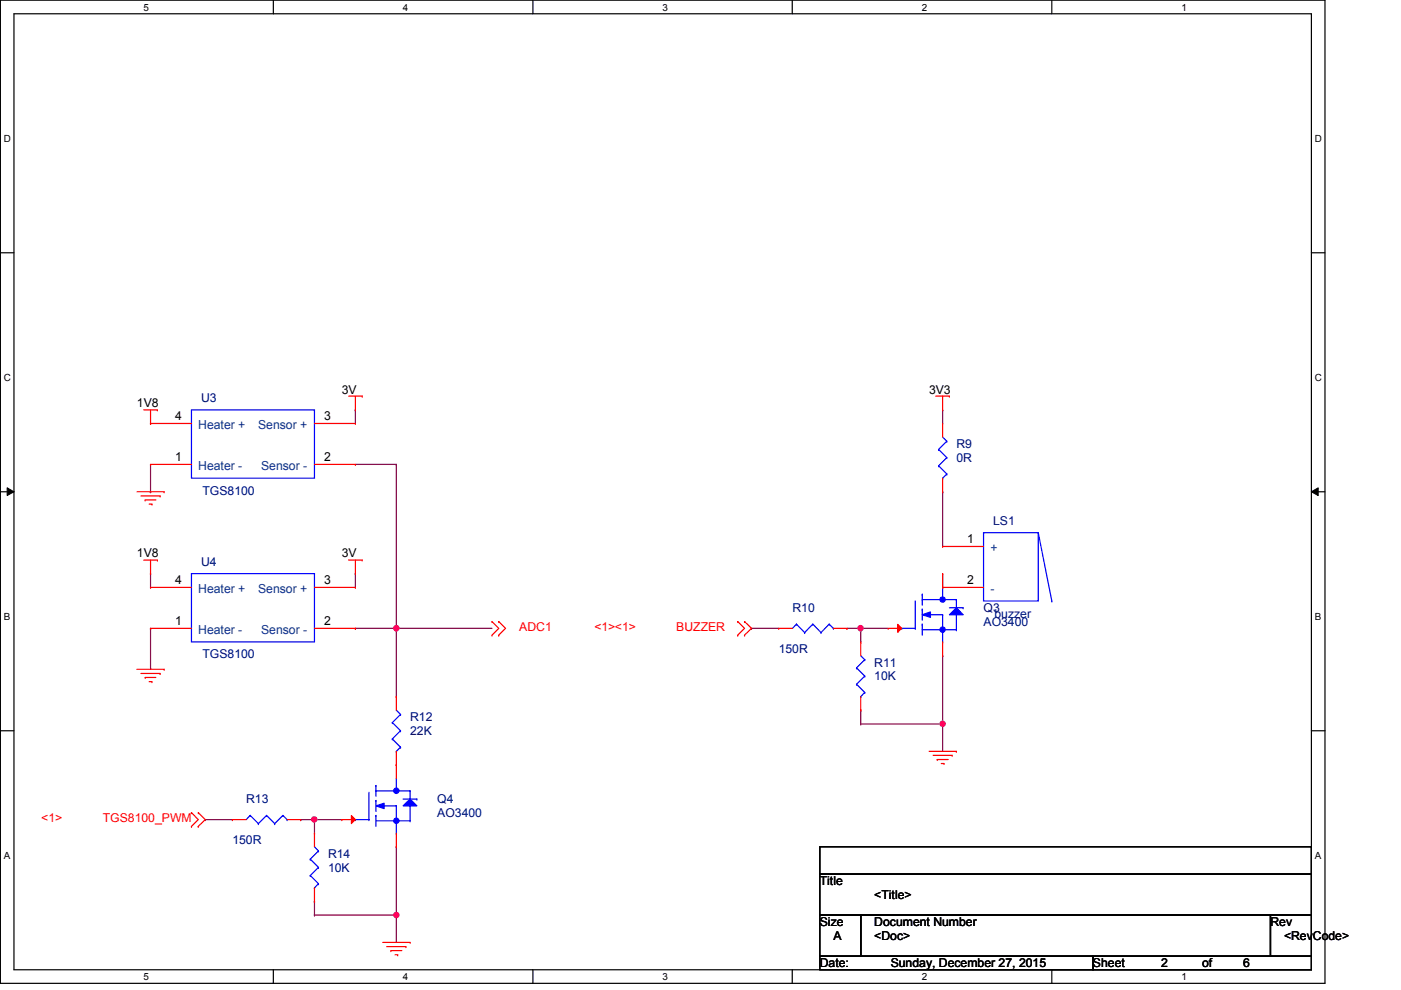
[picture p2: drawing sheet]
<svg xmlns="http://www.w3.org/2000/svg" width="297mm" height="210mm" viewBox="0 0 297 210" stroke-linecap="round" stroke-linejoin="round" font-family="sans-serif">
<path d="M.1 0h280.8v208.5h-280.8zM3 2.9h275v202.7h-275z" fill="none" stroke="#000" stroke-width=".25"/>
<g fill="#fff">
<path d="M30.4 .3h1.2v2.4h-1.2z"/>
<path d="M30.4 205.9h1.2v2.3h-1.2z"/>
</g>
<path d="M58 0v2.9M58 205.6v2.9" fill="none" stroke="#000" stroke-width=".25"/>
<g fill="#fff">
<path d="M85.4 .3h1.2v2.4h-1.2z"/>
<path d="M85.4 205.9h1.2v2.3h-1.2z"/>
</g>
<path d="M113 0v2.9M113 205.6v2.9" fill="none" stroke="#000" stroke-width=".25"/>
<g fill="#fff">
<path d="M140.5 .3h1.1v2.4h-1.1z"/>
<path d="M140.5 205.9h1.1v2.3h-1.1z"/>
</g>
<path d="M168 0v2.9M168 205.6v2.9" fill="none" stroke="#000" stroke-width=".25"/>
<g fill="#fff">
<path d="M195.4 .3h1.2v2.4h-1.2z"/>
<path d="M195.4 205.9h1.2v2.3h-1.2z"/>
</g>
<path d="M223 0v2.9M223 205.6v2.9" fill="none" stroke="#000" stroke-width=".25"/>
<g fill="#fff">
<path d="M250.5 .3h1.1v2.4h-1.1z"/>
<path d="M250.5 205.9h1.1v2.3h-1.1z"/>
<path d="M.8 28.2h1.5v2.4h-1.5z"/>
<path d="M278.8 28.2h1.4v2.4h-1.4z"/>
<path d="M.8 78.9h1.5v2.3h-1.5z"/>
<path d="M278.8 78.9h1.4v2.3h-1.4z"/>
</g>
<path d="M.1 53.6h2.9M278 53.6h2.9" fill="none" stroke="#000" stroke-width=".25"/>
<g fill="#fff">
<path d="M.8 129.6h1.4v2.3h-1.4z"/>
<path d="M278.8 129.6h1.3v2.3h-1.3z"/>
</g>
<path d="M.1 104.3h2.9M278 104.3h2.9" fill="none" stroke="#000" stroke-width=".25"/>
<path d="M1.5 103.4l1.5 .9-1.5 .8zM278 104.3l1.5-.9v1.7z" fill="#000"/>
<path d="M1.5 103.4l1.5 .9-1.5 .8zM278 104.3l1.5-.9v1.7z" fill="none" stroke="#000" stroke-width=".21"/>
<g fill="#fff">
<path d="M.8 180.3h1.4v2.3h-1.4z"/>
<path d="M278.8 180.3h1.3v2.3h-1.3z"/>
</g>
<path d="M.1 154.9h2.9M278 154.9h2.9" fill="none" stroke="#000" stroke-width=".25"/>
<g fill="none" stroke="#800040" stroke-width=".25">
<path d="M31.9 121.6h.1M31.9 133.2h.1M31.9 121.6v2.9M31.9 133.2v8.7M75.3 121.6h.1M75.3 121.6v2.9M63.8 173.8h.1M63.8 173.8h2.9M84 179.5h.1M84 179.5v14.5h-17.3M66.7 191.1h.1M66.7 194h.1"/>
<path d="M66.7 191.1v2.9"/>
</g>
<circle cx="84" cy="194" r=".56" fill="#f0f"/>
<circle cx="84" cy="194" r=".56" fill="none" stroke="#f0f" stroke-width=".25"/>
<path d="M75.3 133.2h.1M75.3 133.2h29M84 133.2h.1M84 133.2v14.5M43.5 173.8h.1M43.5 173.8h5.8M66.7 173.8h.1M66.7 173.8v2.9M84 194h.1M84 194v5.8" fill="none" stroke="#800040" stroke-width=".25"/>
<circle cx="66.6" cy="173.7" r=".56" fill="#f0f"/>
<circle cx="66.6" cy="173.7" r=".56" fill="none" stroke="#f0f" stroke-width=".25"/>
<path d="M179.6 133.2h.1M179.6 133.2h2.9M66.7 173.8h.1M66.7 173.8h5.8" fill="none" stroke="#800040" stroke-width=".25"/>
<circle cx="182.4" cy="133.2" r=".56" fill="#f0f"/>
<circle cx="182.4" cy="133.2" r=".56" fill="none" stroke="#f0f" stroke-width=".25"/>
<path d="M199.9 139h.1M199.9 139v20.3M182.5 150.6h.1M182.5 153.5h.1M182.5 150.6v2.9M182.5 153.5h17.4M199.9 153.5h.1" fill="none" stroke="#800040" stroke-width=".25"/>
<circle cx="199.8" cy="153.5" r=".56" fill="#f0f"/>
<circle cx="199.8" cy="153.5" r=".56" fill="none" stroke="#f0f" stroke-width=".25"/>
<g fill="none" stroke="#800040" stroke-width=".25">
<path d="M31.9 98.5v5.8M75.3 86.9h.1M75.3 86.9v2.9M75.3 98.5h8.7M84 98.5h.1M84 98.5v34.7M199.9 86.9h.1M199.9 86.9v2.9M31.9 104.3h.1M199.9 104.3h.1M199.9 104.3v11.6M84 133.2h.1"/>
<path d="M159.3 133.2h.1M159.3 133.2h5.8M182.5 133.2h.1M182.5 133.2h5.8M182.5 133.2v2.9"/>
</g>
<circle cx="84" cy="133.2" r=".56" fill="#f0f"/>
<circle cx="84" cy="133.2" r=".56" fill="none" stroke="#f0f" stroke-width=".25"/>
<path d="M199.9 124.5h.1M199.9 121.6v2.9" fill="none" stroke="#800040" stroke-width=".25"/>
<g fill="none" stroke="#f00" stroke-width=".25">
<path d="M30.5 86.9h2.9M31.9 89.8h.1M31.9 86.9v2.9M33.4 86.9h.1M73.9 84h2.9M75.3 86.9h.1M75.3 84v2.9M76.8 84h.1M198.4 84h2.9M199.9 86.9h.1M199.9 84v2.9M201.3 84h.1"/>
<path d="M29 104.3h5.8M29.9 105.2h4M30.5 118.7h2.9M30.8 106h.1M30.8 106h2.3M31.6 106.9h.6M31.9 118.7v2.9M32.2 106.9h.1M33.4 118.7h.1M33.9 105.2h.1M34.8 104.3h.1M73.9 118.7h2.9"/>
<path d="M75.3 118.7v2.9M76.8 118.7h.1M31.9 121.6h.1M75.3 121.6h.1M104.3 134.7h.1M104.3 131.8h.1M104.3 131.8l1.4 1.4-1.4 1.5M105.7 134.7h.1M105.7 131.8h.1M105.7 131.8l1.5 1.4-1.5 1.5M156.4 131.8h.1M156.4 134.7h.1"/>
<path d="M156.4 131.8l1.5 1.4-1.5 1.5M157.9 134.7h.1M157.9 131.8h.1M157.9 131.8l1.4 1.4-1.4 1.5M29 141.9h5.8M29.9 142.8h4M30.8 143.6h.1M30.8 143.6h2.3M31.6 144.5h.6M32.2 144.5h.1M33.9 142.8h.1M34.8 141.9h.1"/>
<path d="M197 159.3h5.8M202.8 159.3h.1M40.6 172.3h.1M40.6 175.2h.1M40.6 172.3l1.4 1.5-1.4 1.4M42 175.2h.1M42 172.3h.1M42 172.3l1.5 1.5-1.5 1.4M197.8 160.1h4.1M198.7 161h.1M198.7 161h2.3M199.6 161.9h.5"/>
<path d="M200.1 161.9h.1M201.9 160.1h.1M81.1 199.8h5.8M86.9 199.8h.1M82 200.7h4.1M82.9 201.5h.1M82.9 201.5h2.3M83.7 202.4h.6M84.3 202.4h.1M86.1 200.7h.1"/>
</g>
<path d="M173.8 179.5h104.2v5.8h-104.2zM173.8 185.3h104.2v8.7h-104.2zM173.8 194h8.7v8.7h-8.7zM182.5 194h86.9v8.7h-86.9zM269.4 194h8.6v8.7h-8.6zM173.8 202.7h57.9v2.9h-57.9zM231.7 202.7h46.3v2.9h-46.3z" fill="none" stroke="#000" stroke-width=".25"/>
<path d="M201.3 130.3l1.5-1.4 1.4 1.4z" fill="#00f"/>
<g fill="none" stroke="#00f" stroke-width=".25">
<path d="M191.2 133.2h.1M191.2 133.2h2.9M194.1 133.2h.1M194.1 127.4v5.8M195.5 132.3h.1M195.5 129.2h.1M195.5 126h.1M195.5 127.1h.1M195.5 126v2.3M195.5 129.2v2.3M195.5 132.3v2.4M195.5 133.5h7.3"/>
<path d="M195.5 127.1h7.3M197 130.3h2.9M199.9 127.1h.1M199.9 130.3h.1M199.9 136.1h.1M199.9 124.5v2.6M199.9 130.3v5.8M201.3 130.3l1.5-1.4 1.4 1.4zM201.3 128.9h2.9M202.8 133.5h.1M202.8 130.3h.1M202.8 127.1h.1"/>
<path d="M202.8 127.1v1.8M202.8 130.3v3.2M204.2 128.9h.1"/>
</g>
<circle cx="199.8" cy="127.1" r=".56" fill="#00f"/>
<circle cx="199.8" cy="127.1" r=".56" fill="none" stroke="#00f" stroke-width=".25"/>
<circle cx="199.8" cy="133.5" r=".56" fill="#00f"/>
<circle cx="199.8" cy="133.5" r=".56" fill="none" stroke="#00f" stroke-width=".25"/>
<path d="M195.5 130.3l1.8-.5v1.1z" fill="#00f"/>
<path d="M195.5 130.3l1.8-.5v1.1z" fill="none" stroke="#00f" stroke-width=".25"/>
<path d="M199.9 121.6h.1M199.9 121.6v2.9" fill="none" stroke="#f00" stroke-width=".25"/>
<path d="M190.3 132.4l.9 .8-.9 .9z" fill="#f00"/>
<g fill="none" stroke="#f00" stroke-width=".25">
<path d="M31.9 133.2h.1M31.9 124.5h.1M31.9 133.2h8.7M31.9 124.5h8.7M66.7 133.2h8.6M66.7 124.5h8.6M75.3 133.2h.1M75.3 124.5h.1M165.1 133.2h.1M165.1 133.2h2.9M176.7 133.2h2.9M179.6 133.2h.1"/>
<path d="M182.5 136.1h.1M182.5 136.1v2.9M188.3 133.2h.1M188.3 133.2h2.9M190.3 132.4l.9 .8-.9 .9zM199.9 139h.1M199.9 136.1v2.9M182.5 150.6h.1M182.5 147.7v2.9"/>
</g>
<g fill="none" stroke="#00f" stroke-width=".25">
<path d="M40.6 121.6h26.1v14.5h-26.1zM168.9 132.3h.1M168.9 132.3l-.9 .9M168.9 132.3l1.7 1.8M170.6 134.1h.1M172.3 132.3h.1M172.3 132.3l-1.7 1.8M172.3 132.3l1.8 1.8M174.1 134.1h.1M175.8 132.3h.1M175.8 132.3l.9 .9M175.8 132.3l-1.7 1.8"/>
<path d="M176.7 133.2h.1M182.5 139l.8 .9M183.3 139.9h.1M183.3 139.9l-1.7 1.7M181.6 141.6h.1M181.6 145.1h.1M181.6 141.6l1.7 1.7M181.6 145.1l1.7 1.7M182.5 147.7h.1M183.3 143.3h.1M183.3 146.8h.1M183.3 143.3l-1.7 1.8"/>
<path d="M183.3 146.8l-.8 .9"/>
</g>
<path d="M85.5 170.9l1.4-1.5 1.5 1.5z" fill="#00f"/>
<g fill="none" stroke="#00f" stroke-width=".25">
<path d="M75.3 173.8h.1M75.3 173.8h2.9M78.2 173.8h.1M78.2 168v5.8M79.7 172.9h.1M79.7 169.7h.1M79.7 166.5h.1M79.7 167.7h.1M79.7 166.5v2.3M79.7 169.7v2.3M79.7 172.9v2.3M79.7 174h7.2"/>
<path d="M79.7 167.7h7.2M81.1 170.9h2.9M84 167.7h.1M84 170.9h.1M84 176.7h.1M84 165.1v2.6M84 170.9v5.8M85.5 170.9l1.4-1.5 1.5 1.5zM85.5 169.4h2.9M86.9 174h.1M86.9 170.9h.1M86.9 167.7h.1"/>
<path d="M86.9 167.7v1.7M86.9 170.9v3.1M88.4 169.4h.1"/>
</g>
<circle cx="84" cy="167.7" r=".56" fill="#00f"/>
<circle cx="84" cy="167.7" r=".56" fill="none" stroke="#00f" stroke-width=".25"/>
<circle cx="84" cy="174" r=".56" fill="#00f"/>
<circle cx="84" cy="174" r=".56" fill="none" stroke="#00f" stroke-width=".25"/>
<path d="M79.7 170.9l1.7-.6v1.1z" fill="#00f"/>
<path d="M79.7 170.9l1.7-.6v1.1z" fill="none" stroke="#00f" stroke-width=".25"/>
<path d="M84 162.2h.1M84 162.2v2.9" fill="none" stroke="#f00" stroke-width=".25"/>
<path d="M74.5 172.9l.8 .9-.8 .8z" fill="#f00"/>
<g fill="none" stroke="#f00" stroke-width=".25">
<path d="M31.9 98.5h.1M31.9 89.8h.1M31.9 98.5h8.7M31.9 89.8h8.7M66.7 98.5h8.6M66.7 89.8h8.6M75.3 98.5h.1M75.3 89.8h.1M199.9 89.8h.1M199.9 89.8v2.9M199.9 104.3h.1M199.9 115.9h.1"/>
<path d="M199.9 101.4v2.9M199.9 115.9h8.6M199.9 124.5h.1M199.9 124.5h8.6M84 147.7h.1M84 147.7v2.9M84 159.3v2.9M49.3 173.8h.1M49.3 173.8h2.9M60.9 173.8h2.9M63.8 173.8h.1M66.7 176.7h.1"/>
<path d="M66.7 176.7v2.8M72.5 173.8h.1M72.5 173.8h2.8M74.5 172.9l.8 .9-.8 .8zM84 179.5h.1M84 162.2h.1M84 176.7v2.8M66.7 191.1h.1M66.7 188.3v2.8"/>
</g>
<g fill="none" stroke="#00f" stroke-width=".25">
<path d="M40.6 86.9h26.1v14.5h-26.1zM199 95.3h.1M199 98.8h.1M199 95.3l1.7 1.7M199 98.8l1.7 1.7M199.9 92.7l.8 .9M200.7 93.6h.1M200.7 97h.1M200.7 93.6l-1.7 1.7M200.7 97l-1.7 1.8M199.9 101.4h.1M200.7 100.5h.1"/>
<path d="M200.7 100.5l-.8 .9M208.5 112.9h11.6v14.5h-11.6zM220.1 112.9l2.9 14.5M223 127.4h.1M83.2 153.2h.1M83.2 156.7h.1M83.2 153.2l1.7 1.7M83.2 156.7l1.7 1.7M84 159.3h.1M84 150.6l.9 .9M84.9 151.5h.1M84.9 154.9h.1"/>
<path d="M84.9 158.4h.1M84.9 151.5l-1.7 1.7M84.9 154.9l-1.7 1.8M84.9 158.4l-.9 .9M53 172.9h.1M53 172.9l-.8 .9M53 172.9l1.8 1.7M54.8 174.6h.1M56.5 172.9h.1M56.5 172.9l1.7 1.7M56.5 172.9l-1.7 1.7M58.2 174.6h.1"/>
<path d="M60 172.9h.1M60 172.9l-1.8 1.7M60 172.9l.9 .9M60.9 173.8h.1M66.7 179.5l.8 .9M65.8 182.2h.1M65.8 185.6h.1M65.8 182.2l1.7 1.7M65.8 185.6l1.7 1.8M66.7 188.3h.1M67.5 180.4h.1M67.5 183.9h.1"/>
<path d="M67.5 187.4h.1M67.5 180.4l-1.7 1.8M67.5 183.9l-1.7 1.7M67.5 187.4l-.8 .9"/>
</g>
<circle cx="84" cy="194" r=".56" fill="#f0f"/>
<circle cx="84" cy="194" r=".56" fill="none" stroke="#f0f" stroke-width=".25"/>
<circle cx="66.6" cy="173.7" r=".56" fill="#f0f"/>
<circle cx="66.6" cy="173.7" r=".56" fill="none" stroke="#f0f" stroke-width=".25"/>
<circle cx="182.4" cy="133.2" r=".56" fill="#f0f"/>
<circle cx="182.4" cy="133.2" r=".56" fill="none" stroke="#f0f" stroke-width=".25"/>
<circle cx="199.8" cy="153.5" r=".56" fill="#f0f"/>
<circle cx="199.8" cy="153.5" r=".56" fill="none" stroke="#f0f" stroke-width=".25"/>
<circle cx="84" cy="133.2" r=".56" fill="#f0f"/>
<circle cx="84" cy="133.2" r=".56" fill="none" stroke="#f0f" stroke-width=".25"/>
<g font-size="2.6">
<text x="72.5" y="83.4">3V</text>
<text x="197" y="83.4">3V3</text>
<text x="29" y="86.3">1V8</text>
<text x="37.1" y="89.2">4</text>
<text x="68.7" y="89.2">3</text>
<text x="37.1" y="97.8">1</text>
<text x="68.7" y="97.8">2</text>
<text x="29" y="118.2">1V8</text>
<text x="72.5" y="118.2">3V</text>
<text x="205.1" y="115.2">1</text>
<text x="37.1" y="123.9">4</text>
<text x="68.7" y="123.9">3</text>
<text x="205.1" y="123.9">2</text>
<text x="37.1" y="132.6">1</text>
<text x="68.7" y="132.6">2</text>
<text x="173.8" y="187.7">Title</text>
<text x="185.4" y="190.6">&lt;Title&gt;</text>
<text x="173.8" y="196.3">Size</text>
<text x="185.4" y="196.3">Document Number</text>
<text x="269.4" y="196.3">Rev</text>
<text x="176.7" y="199.3">A</text>
<text x="185.4" y="199.3">&lt;Doc&gt;</text>
<text x="272.2" y="199.3">&lt;RevCode&gt;</text>
<text x="173.8" y="205.1">Date:</text>
<text x="188.8" y="205.1">Sunday, December 27, 2015</text>
<text x="231.7" y="205.1">Sheet</text>
<text x="246.2" y="205.1">2</text>
<text x="254.9" y="205.1">of</text>
<text x="263.6" y="205.1">6</text>
</g>
<g font-size="2.6" fill="#000080">
<text x="42.6" y="85.2">U3</text>
<text x="202.8" y="95">R9</text>
<text x="202.8" y="97.9">0R</text>
<text x="42.9" y="104.9">TGS8100</text>
<text x="210.6" y="111.2">LS1</text>
<text x="42.6" y="119.9">U4</text>
<text x="168" y="129.8">R10</text>
<text x="208.5" y="129.8">Q3</text>
<text x="210.9" y="130.9">buzzer</text>
<text x="208.5" y="132.7">AO3400</text>
<text x="42.9" y="139.6">TGS8100</text>
<text x="165.1" y="138.4">150R</text>
<text x="185.4" y="141.4">R11</text>
<text x="185.4" y="144.2">10K</text>
<text x="86.9" y="152.9">R12</text>
<text x="86.9" y="155.8">22K</text>
<text x="52.2" y="170.3">R13</text>
<text x="92.7" y="170.3">Q4</text>
<text x="92.7" y="173.2">AO3400</text>
<text x="49.3" y="179">150R</text>
<text x="69.6" y="181.9">R14</text>
<text x="69.6" y="184.8">10K</text>
</g>
<g font-size="2.6" fill="#004080">
<text x="42" y="91">Heater +</text>
<text x="54.7" y="91">Sensor +</text>
<text x="42" y="99.7">Heater -</text>
<text x="55.4" y="99.7">Sensor -</text>
<text x="210" y="117.1">+</text>
<text x="42" y="125.7">Heater +</text>
<text x="54.7" y="125.7">Sensor +</text>
<text x="210" y="125.7">-</text>
<text x="42" y="134.4">Heater -</text>
<text x="55.4" y="134.4">Sensor -</text>
</g>
<g font-size="2.6" fill="#f00">
<text x="110.1" y="133.8">ADC1</text>
<text x="126" y="133.8">&lt;1&gt;&lt;1&gt;</text>
<text x="143.4" y="133.8">BUZZER</text>
<text x="8.8" y="174.4">&lt;1&gt;</text>
<text x="21.8" y="174.4">TGS8100_PWM</text>
</g>
<g font-size="2.1">
<text x="30.4" y="2.2">5</text>
<text x="85.4" y="2.2">4</text>
<text x="140.5" y="2.2">3</text>
<text x="195.4" y="2.2">2</text>
<text x="250.5" y="2.2">1</text>
<text x=".8" y="30.1">D</text>
<text x="278.8" y="30.1">D</text>
<text x=".8" y="80.8">C</text>
<text x="278.8" y="80.8">C</text>
<text x=".8" y="131.5">B</text>
<text x="278.8" y="131.5">B</text>
<text x=".8" y="182.2">A</text>
<text x="278.8" y="182.2">A</text>
<text x="30.4" y="207.8">5</text>
<text x="85.4" y="207.8">4</text>
<text x="140.5" y="207.8">3</text>
<text x="195.4" y="207.8">2</text>
<text x="250.5" y="207.8">1</text>
</g>
</svg>
